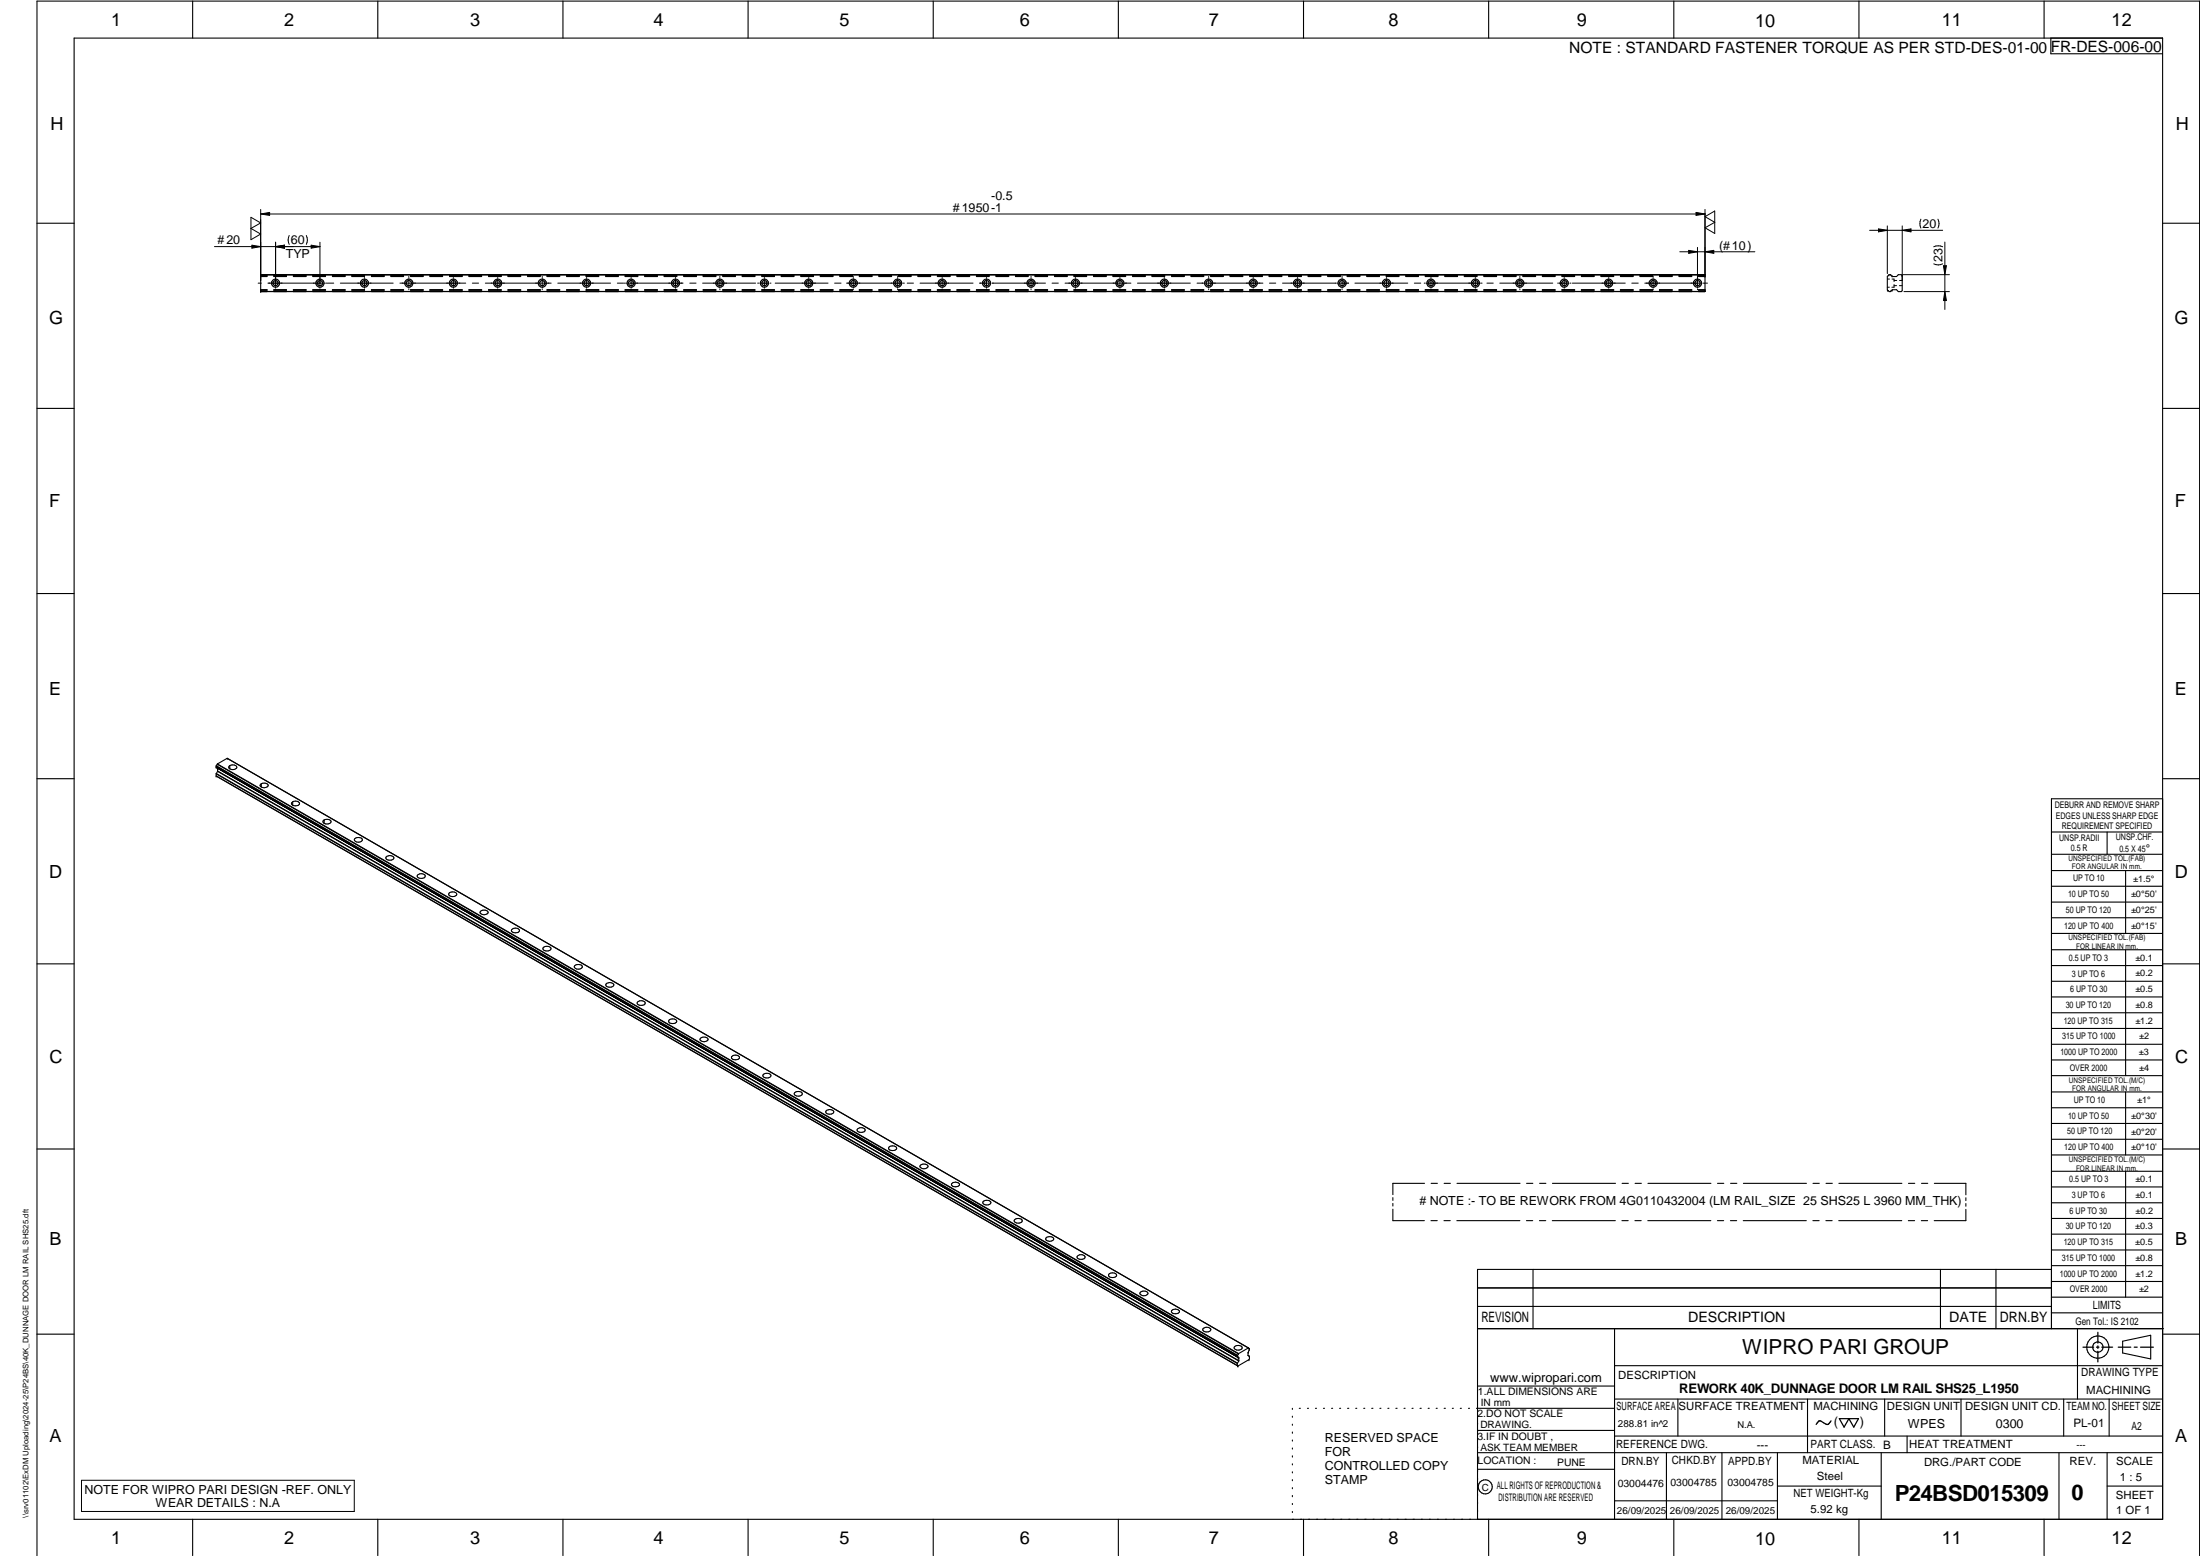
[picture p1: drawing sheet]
<svg xmlns="http://www.w3.org/2000/svg" width="594mm" height="420mm" viewBox="0 0 594 420" stroke-linecap="round" stroke-linejoin="round" font-family="sans-serif">
<g fill="none" stroke="#000" stroke-width=".3">
<path d="M20 10.3h564v400h-564zM52 .3v10M102 .3v10M152 .3v10M202 .3v10M252 .3v10M302 .3v10M352 .3v10M402 .3v10M452 .3v10M502 .3v10M552 .3v10"/>
<path d="M553.8 10.3v4.2h30.1M10 60.3h10M70.4 78.3h.1M70.4 74.5h.1M70.4 74.2h.1M70.4 74.2v4.5M70.4 74.2h390M70.4 78.7h390M70.4 78.7h.1M315.2 77.2a1.1 1.1 0 0 0-.5-1.8 1.1 1.1 0 0 0-1.5 1.1 1.1 1.1 0 0 0 1.6 1l.4-.3M460.4 78.4h.1M460.4 74.6h.1"/>
<path d="M460.4 74.2h.1M460.4 74.2v4.5M509.6 74.6v3.7M509.7 78.4l.4 .3h.4l.4-.3M509.7 78.4h.1M510.1 74.2l-.4 .3M510.1 74.2h.1M510.1 74.2h.4l.4 .3M510.9 74.5h.1M510.9 78.4h.1M510.9 78.4l1.2-.2 .5 .5h.8l.2-.2M513.6 74.4h.1"/>
<path d="M513.6 74.4l-.2-.2h-.8l-.5 .5-1.2-.2M513.7 74.4v4.1M584 60.3h10M10 110.3h10M584 110.3h10M10 160.3h10M584 160.3h10M10 210.3h10M58.4 209.5h.1M58.4 207.2v-.4l275.7 159.3M58.4 209v.5M58.4 207.2l276.1 159.4"/>
<path d="M58.4 209.5l275.8 159.3M58.4 209l275.7 159.2M58.4 207.2h.1M58.4 206.8h.1M58.4 206.8l275.8 159.2M58.4 208.9l275.8 159.2M58.4 208.9v.1M58.4 207.2l275.8 159.2M58.7 206.4l275.7 159.2M58.7 206.4l-.3 .4M58.7 207.3h.1M58.7 207.3l.1 .1"/>
<path d="M58.7 206.3l275.8 159.2M58.7 206.3v.1M58.8 207.4h.1M58.8 208.3l275.7 159.2M58.8 208.3l-.4 .6M58.8 208.2l275.7 159.2M58.8 207.4v.9M61.3 204.8l275.8 159.2M61.3 204.8l-2.6 1.5M61.4 204.8h.1M61.4 204.8l275.7 159.2M62.1 206.7l-.3 .5 .3 .4"/>
<path d="M62.1 206.7l.8-.2a.8 .8 0 0 1 1 .9l-.3 .2a1.55 1.55 0 0 1-1.5 0M62.1 206.7v.9M70.6 211.6l-.4 .5 .4 .4M70.6 211.6l.7-.1a.79 .79 0 0 1 1 .8l-.2 .2a1.48 1.48 0 0 1-1.5 0M70.6 211.6v.9M79 216.5l-.3 .5 .3 .4M79 216.5a1.26 1.26 0 0 1 1.9 .5 1.31 1.31 0 0 1-1.9 .4M79 216.5v.9M584 215.7h-30v143.1M584 210.3h10M87.5 221.4l-.3 .5 .3 .4M87.5 221.4l.8-.2a.8 .8 0 0 1 1 .9l-.6 .4-1.2-.2"/>
<path d="M87.5 221.4v.9M95.8 226.5l1-.4a.76 .76 0 0 1 1 .9 1.34 1.34 0 0 1-2.1-.2zM104.3 231.4l.2-.2a1.38 1.38 0 0 1 1.9 .4 1.27 1.27 0 0 1-2.2 0zM112.7 236.3l.3-.2a1.26 1.26 0 0 1 1.8 .5 1.27 1.27 0 0 1-2.2 0zM554 224.7h30M554 230.7h30M554 235.1h30M554 239.3h30M569 224.7v6M574 235.1v17M121.2 241.2l1.1-.4a.8 .8 0 0 1 1 .9l-.3 .2a1.26 1.26 0 0 1-1.8-.4zM129.7 246.1l1-.4a.79 .79 0 0 1 1 .9l-.2 .2a1.35 1.35 0 0 1-1.9-.4z"/>
<path d="M138.2 251a1.34 1.34 0 0 1 2.1 .2 1.27 1.27 0 0 1-2.2 0zM146.7 255.9l1-.4a.8 .8 0 0 1 1 .9l-1 .4a.8 .8 0 0 1-1-.9zM554 243.6h30M554 247.8h30M554 252.1h30M554 256.5h30M574 256.5v33.9M10 260.3h10M155.1 260.8l1.1-.4a.76 .76 0 0 1 1 .9 1.34 1.34 0 0 1-2.1-.2zM163.7 265.7l.2-.2a1.38 1.38 0 0 1 1.9 .4 1.27 1.27 0 0 1-2.2 0zM172.1 270.6l.3-.2a1.26 1.26 0 0 1 1.8 .4 1.27 1.27 0 0 1-2.2 0zM180.6 275.5l1-.4a.8 .8 0 0 1 1.1 .9l-1.1 .4a.77 .77 0 0 1-1-.9z"/>
<path d="M554 260.7h30M554 265h30M554 269.2h30M554 273.5h30M554 277.7h30M584 260.3h10M189.1 280.4l1-.4a.79 .79 0 0 1 1 .9l-.2 .2a1.35 1.35 0 0 1-1.9-.4zM197.6 285.3a1.34 1.34 0 0 1 2.1 .2 1.23 1.23 0 0 1-2.2 0zM206.1 290.2l1-.4a.8 .8 0 0 1 1 .9l-1 .4a.8 .8 0 0 1-1-.9zM214.5 295.1l1.1-.4a.77 .77 0 0 1 1 .9l-.2 .2a1.29 1.29 0 0 1-1.9-.4zM554 282h30M554 286.2h30"/>
<path d="M554 290.4h30M554 294.9h30M554 299.1h30M574 294.9v17M10 310.3h10M223 300l.3-.2a1.38 1.38 0 0 1 1.9 .4 1.27 1.27 0 0 1-2.2 0zM231.5 304.9l.3-.2a1.26 1.26 0 0 1 1.8 .4 1.27 1.27 0 0 1-2.2 0zM240 309.8l1-.4a.8 .8 0 0 1 1.1 .9l-1.1 .4a.77 .77 0 0 1-1-.9zM248.5 314.7l1-.4a.79 .79 0 0 1 1 .9 1.34 1.34 0 0 1-2.1-.2zM257 319.6l.2-.2a1.42 1.42 0 0 1 1.9 .4 1.27 1.27 0 0 1-2.2 0zM384.7 319.5h-8.6v3.1M386.5 319.5h1.6"/>
<path d="M390 319.5h1.7M393.4 319.5h17.1M412.2 319.5h1.7M415.7 319.5h1.7M419.2 319.5h17M438 319.5h1.7M441.5 319.5h1.7M445 319.5h17M463.8 319.5h1.7M467.3 319.5h1.7M470.8 319.5h17M489.6 319.5h1.7"/>
<path d="M493.1 319.5h1.7M496.6 319.5h17M515.4 319.5h1.7M518.9 319.5h1.7M522.3 319.5h8.6v3.1M554 303.4h30M554 307.6h30M554 311.9h30M554 316.3h30M574 316.3v34M584 310.3h10M265.5 324.5l1-.4a.8 .8 0 0 1 1 .9l-1 .4a.8 .8 0 0 1-1-.9z"/>
<path d="M273.9 329.4l1-.4a.77 .77 0 0 1 1.1 .9l-.2 .2a1.29 1.29 0 0 1-2-.5zM282.4 334.3l1.1-.4a.79 .79 0 0 1 1 .9l-.3 .2a1.35 1.35 0 0 1-1.8-.4zM290.9 339.2a1.34 1.34 0 0 1 2.1 .2 1.27 1.27 0 0 1-2.2 0zM376.1 326.5v3.1h8.5M376.1 323.4v.7M376.1 325v.7M386.4 329.6h1.7M389.9 329.6h1.7M393.4 329.6h17M412.2 329.6h1.7M415.7 329.6h1.7M419.2 329.6h17"/>
<path d="M438 329.6h1.7M441.5 329.6h1.7M445 329.6h17M463.8 329.6h1.6M467.3 329.6h1.7M470.7 329.6h17.1M489.5 329.6h1.7M493 329.6h1.7M496.5 329.6h17M515.3 329.6h1.7M518.8 329.6h1.7M530.9 326.6v3h-8.6"/>
<path d="M530.9 323.4v.8M530.9 325v.7M554 320.5h30M554 324.8h30M554 329h30M554 333.2h30M554 337.5h30M299.4 344.1l1-.4a.8 .8 0 0 1 1 .9l-1 .4a.77 .77 0 0 1-1-.9zM307.9 349l1-.4a.79 .79 0 0 1 1 .9 1.34 1.34 0 0 1-2.1-.3zM316.4 353.9l.2-.2a1.38 1.38 0 0 1 1.9 .4 1.27 1.27 0 0 1-2.2 0zM324.9 358.8l.2-.2a1.26 1.26 0 0 1 1.9 .4 1.27 1.27 0 0 1-2.2 0zM399 358.8h185.2"/>
<path d="M399 352.8h155M399 347.8h155M414 342.8v16M436 358.8v51.5M524 342.8v16M539 342.8v16M554 341.8h30M554 346h30M554 350.3h30M554 354.5h30M554 342.8h-155v67.5M561 358.8v19"/>
<path d="M10 360.3h10M333.3 363.7l1-.4a.77 .77 0 0 1 1.1 .9l-.3 .2a1.29 1.29 0 0 1-1.9-.5zM334.1 366.1v.3M334.1 368.2v.6M334.2 368.8l.1 .1M334.2 368.8h.1M334.2 366l-.1 .1M334.2 368.1l-.1 .1M334.2 366.4l.2 .2M334.2 366.4h.1M334.3 368.9h.1M334.4 365.6l-.2 .4"/>
<path d="M334.4 366.6h.1M334.5 365.5l-.1 .1M334.5 367.5l-.3 .6M334.5 366.6h.1M334.5 366.6v.9M337 365.2v.8l.4 .2M337.1 365.2h.1M337.1 364l-2.6 1.5M337.1 364h.1M337.1 365h.1M337.1 364l.2 .2M337.1 365v.2"/>
<path d="M337.1 364l.3 .2M337.2 367.2l-2.9 1.7M337.3 367.2h.1M337.3 364.2h.1M337.4 364.2l-.3 .8M337.4 366.2h.1M337.4 366.3v.6M337.4 366.9l-.1 .3M399 374.3h37M436 368.8h148M436 377.8h148M453.1 377.8v10"/>
<path d="M488.1 377.8v14.5M508.9 377.8v10M529.5 377.8v10M557.3 377.8v10M569.5 377.8v10M573.2 362.2l7.6-1.6v6.3l-7.6-1.6zM584 360.3h10M349 380.3v.3M349 382.4v.3M349 384.6v.3M349 386.7v.3M349 388.8v.3"/>
<path d="M349 391v.3M349 393.1v.3M349 395.3v.3M349 397.4v.3M349 399.5v.3M350.9 380.3h.2M353.1 380.3h.2M355.2 380.3h.3M357.4 380.3h.3M359.6 380.3h.3M361.7 380.3h.3M363.9 380.3h.3"/>
<path d="M366.1 380.3h.3M368.3 380.3h.2M370.4 380.3h.3M372.6 380.3h.3M374.8 380.3h.3M376.9 380.3h.4M379.1 380.3h.3M381.3 380.3h.3M383.4 380.3h.4M385.6 380.3h.3M387.8 380.3h.3M390 380.3h.3"/>
<path d="M392.2 380.3h.3M394.3 380.3h.3M396.5 380.3h.3M398.7 380.3h37.3M399 386.2h37M399 396.7h37M436 387.8h148M450 392.3v18M465 392.3v18M480 392.3v18M508 392.3v18M515 387.8v4.5"/>
<path d="M556 392.3v18M569 392.3v18M584 392.3h-185M52 410.3v9.7M102 410.3v9.7M152 410.3v9.7M202 410.3v9.7M252 410.3v9.7M302 410.3v9.7M349 401.7v.3M349 403.8v.4M349 406v.3"/>
<path d="M349 408.1v.3M352 410.3v9.7M402 410.3v9.7M436 405.3h44M452 410.3v9.7M480 401.3h28M502 410.3v9.7M552 410.3v9.7M569 401.3h15M10 420v-419.7h584v419.7"/>
<circle cx="74.4" cy="76.5" r=".68"/>
<circle cx="74.4" cy="76.5" r="1.1"/>
<circle cx="86.4" cy="76.5" r="1.1"/>
<circle cx="86.4" cy="76.4" r=".69"/>
<circle cx="98.4" cy="76.4" r=".69"/>
<circle cx="98.4" cy="76.5" r="1.1"/>
<circle cx="110.4" cy="76.5" r="1.1"/>
<circle cx="110.4" cy="76.4" r=".69"/>
<circle cx="122.4" cy="76.4" r=".7"/>
<circle cx="122.4" cy="76.5" r="1.1"/>
<circle cx="134.4" cy="76.5" r="1.09"/>
<circle cx="134.4" cy="76.4" r=".71"/>
<circle cx="146.4" cy="76.4" r=".7"/>
<circle cx="146.4" cy="76.5" r="1.1"/>
<circle cx="158.4" cy="76.5" r="1.09"/>
<circle cx="158.4" cy="76.4" r=".71"/>
<circle cx="170.4" cy="76.5" r="1.09"/>
<circle cx="170.4" cy="76.4" r=".7"/>
<circle cx="182.4" cy="76.5" r="1.09"/>
<circle cx="182.4" cy="76.4" r=".71"/>
<circle cx="194.4" cy="76.5" r="1.09"/>
<circle cx="194.4" cy="76.4" r=".7"/>
<circle cx="206.4" cy="76.4" r=".7"/>
<circle cx="206.4" cy="76.5" r="1.09"/>
<circle cx="218.4" cy="76.5" r="1.09"/>
<circle cx="218.4" cy="76.4" r=".71"/>
<circle cx="230.4" cy="76.4" r=".7"/>
<circle cx="230.4" cy="76.5" r="1.1"/>
<circle cx="242.4" cy="76.5" r="1.09"/>
<circle cx="242.4" cy="76.4" r=".71"/>
<circle cx="254.4" cy="76.4" r=".7"/>
<circle cx="254.4" cy="76.5" r="1.1"/>
<circle cx="266.4" cy="76.5" r="1.09"/>
<circle cx="266.4" cy="76.4" r=".71"/>
<circle cx="278.4" cy="76.4" r=".7"/>
<circle cx="278.4" cy="76.5" r="1.1"/>
<circle cx="290.4" cy="76.5" r="1.09"/>
<circle cx="290.4" cy="76.4" r=".71"/>
<circle cx="302.4" cy="76.5" r="1.09"/>
<circle cx="302.4" cy="76.4" r=".7"/>
<circle cx="314.4" cy="76.4" r=".71"/>
<circle cx="326.4" cy="76.5" r="1.09"/>
<circle cx="326.4" cy="76.4" r=".7"/>
<circle cx="338.4" cy="76.4" r=".7"/>
<circle cx="338.4" cy="76.5" r="1.09"/>
<circle cx="350.4" cy="76.5" r="1.09"/>
<circle cx="350.4" cy="76.4" r=".71"/>
<circle cx="362.4" cy="76.4" r=".7"/>
<circle cx="362.4" cy="76.5" r="1.1"/>
<circle cx="374.4" cy="76.5" r="1.09"/>
<circle cx="374.4" cy="76.4" r=".71"/>
<circle cx="386.4" cy="76.4" r=".7"/>
<circle cx="386.4" cy="76.5" r="1.1"/>
<circle cx="398.4" cy="76.5" r="1.09"/>
<circle cx="398.4" cy="76.4" r=".71"/>
<circle cx="410.4" cy="76.4" r=".7"/>
<circle cx="410.4" cy="76.5" r="1.1"/>
<circle cx="422.4" cy="76.5" r="1.09"/>
<circle cx="422.4" cy="76.4" r=".71"/>
<circle cx="434.4" cy="76.5" r="1.09"/>
<circle cx="434.4" cy="76.4" r=".7"/>
<circle cx="446.4" cy="76.5" r="1.09"/>
<circle cx="446.4" cy="76.4" r=".71"/>
<circle cx="458.4" cy="76.5" r="1.09"/>
<circle cx="458.4" cy="76.4" r=".7"/>
<circle cx="566.5" cy="363.8" r="2.99"/>
<circle cx="566.5" cy="363.7" r="1.41"/>
<circle cx="401.1" cy="401.5" r="1.9"/>
</g>
<g fill="none" stroke="#000" stroke-width=".27">
<path d="M67.8 58.7l2.6 1.5-2.6 1.5 2.6 1.5-2.6 1.5zM70.4 56.6v19.1M70.4 57.8h390M70.4 57.8l2.4-.4v.8zM458 57.4l2.4 .4-2.4 .4zM460.4 56.6v17.5M460.4 58.5l2.6-1.5v6l-2.6-1.5 2.6-1.5zM518.7 59.2a2.99 2.99 0 0 0 0 2.4M523.3 59.2a2.6 2.6 0 0 1 0 2.4M57.9 66.6h28.5M68 66.2l2.4 .4-2.4 .4zM69.7 76.5h.9"/>
<path d="M70.4 74.4h1.7M70.4 78.2h1.7M70.4 74.7h1.7M70.4 78.7h1.7M72.1 74.2h-1.7M72.1 78.5h-1.7M72.3 76.5h14.8M73.9 74.4h3.5M73.9 78.2h3.5M73.9 74.7h3.5M73.9 78.7h3.5M74.4 65.4v11.8"/>
<path d="M74.4 66.6l2.4-.4v.8zM74.4 77.4v.2M74.4 78v.2M77.4 74.2h-3.5M77.4 78.5h-3.5M78.1 63.6a2.6 2.6 0 0 0 0 2.4M79.2 74.4h3.5M79.2 78.2h3.5M79.2 74.7h3.5M79.2 78.7h3.5M82.7 74.2h-3.5M82.7 78.5h-3.5"/>
<path d="M82.7 63.6a2.6 2.6 0 0 1 0 2.4M84 66.2l2.4 .4-2.4 .4zM84.4 74.4h3.5M84.4 78.2h3.5M84.4 74.7h3.5M84.4 78.7h3.5M86.4 77.4v.2M86.4 78v.2M86.4 65.4v11.8M87.4 76.5h.2M87.9 76.5h.3M87.9 74.2h-3.5"/>
<path d="M87.9 78.5h-3.5M88.4 76.5h1.7M89.7 74.4h3.5M89.7 78.2h3.5M89.7 74.7h3.5M89.7 78.7h3.5M91.9 76.5h14.3M93.2 74.2h-3.5M93.2 78.5h-3.5M95 74.2h3.5M95 74.4h3.5M95 74.7h3.5l-.1 .2"/>
<path d="M95 78.7h3.5M98.4 78l.1 .2h-3.5M98.4 75.3v.2M98.4 75.7v1.5M98.4 77.4v.2M98.5 78.5h-3.5M100.3 74.2h3.5M100.3 74.4h3.5M100.3 78.2h3.5M100.3 74.7h3.5M100.3 78.7h3.5M103.8 78.5h-3.5"/>
<path d="M105.5 74.2h3.5M105.5 74.4h3.5M105.5 78.2h3.5M105.5 74.7h3.5M105.5 78.7h3.5M108 76.5h3.1M109 78.5h-3.5M110.4 74.6v.3M110.4 75.3v.2M110.4 75.7v1.5M110.4 77.4v.2M110.4 78v.2"/>
<path d="M110.8 74.2h3.5M110.8 74.4h3.5M110.8 78.2h3.5M110.8 74.7h3.5M110.8 78.7h3.5M111.4 76.5h14.4M114.3 78.5h-3.5M116.1 74.2h3.4M116.1 74.4h3.4M116.1 78.2h3.4M116.1 74.7h3.4M116.1 78.7h3.4"/>
<path d="M119.5 78.5h-3.4M121.4 74.2h3.4M121.4 74.4h3.4M121.4 78.2h3.4M121.4 74.7h3.4M121.4 78.7h3.4M122.4 74.6v.3M122.4 75.3v.2M122.4 75.7v1.5M122.4 77.4v.2M122.4 78v.2M124.8 78.5h-3.4"/>
<path d="M126.6 74.2h3.5M126.6 74.4h3.5M126.6 78.2h3.5M126.6 74.7h3.5M126.6 78.7h3.5M127.5 76.5h1.7M130.1 78.5h-3.5M131.1 76.5h14.4M131.9 74.2h3.5M131.9 74.4h3.5M131.9 78.2h3.5M131.9 74.7h3.5"/>
<path d="M131.9 78.7h3.5M134.4 74.6v.3M134.4 75.3v.2M134.4 75.7v1.5M134.4 77.4v.2M134.4 78v.2M135.4 78.5h-3.5M137.2 74.2h3.4M137.2 74.4h3.4M137.2 78.2h3.4M137.2 74.7h3.4M137.2 78.7h3.4"/>
<path d="M140.6 78.5h-3.4M142.4 74.2h3.5M142.4 74.4h3.5M142.4 78.2h3.5M142.4 74.7h3.5M142.4 78.7h3.5M145.7 76.5h3.1M145.9 78.5h-3.5M146.4 74.6v.3M146.4 75.3v.2M146.4 75.7v1.5M146.4 77.4v.2"/>
<path d="M146.4 78v.2M147.7 74.2h3.5M147.7 74.4h3.5M147.7 78.2h3.5M147.7 74.7h3.5M147.7 78.7h3.5M150.6 76.5h14.3M151.2 78.5h-3.5M153 74.2h3.5M153 74.4h3.5M153 78.2h3.5M153 74.7h3.5"/>
<path d="M153 78.7h3.5M156.5 78.5h-3.5M158.2 74.2h3.5M158.2 74.4h3.5M158.2 78.2h3.5M158.2 74.7h3.5M158.2 78.7h3.5M158.4 74.6v.3M158.4 75.3v.2M158.4 75.7v1.5M158.4 77.4v.2M158.4 78v.2"/>
<path d="M161.7 78.5h-3.5M163.5 74.2h3.5M163.5 74.4h3.5M163.5 78.2h3.5M163.5 74.7h3.5M163.5 78.7h3.5M166.7 76.5h1.7M167 78.5h-3.5M168.6 76.5h.3M168.8 74.2h3.4M168.8 74.4h3.4M168.8 78.2h3.4"/>
<path d="M168.8 74.7h3.4M168.8 78.7h3.4M169.2 76.5h.3M169.7 76.5h14.7M170.4 74.6v.3M170.4 75.3v.2M170.4 75.7v1.5M170.4 77.4v.2M170.4 78v.2M172.2 78.5h-3.4M174.1 74.2h3.4M174.1 74.4h3.4"/>
<path d="M174.1 78.2h3.4M174.1 74.7h3.4M174.1 78.7h3.4M177.5 78.5h-3.4M179.3 74.2h3.5M179.3 74.4h3.5M179.3 78.2h3.5M179.3 74.7h3.5M179.3 78.7h3.5M182.4 74.6v.3M182.4 75.3v.2M182.4 75.7v1.5"/>
<path d="M182.4 77.4v.2M182.4 78v.2M182.8 78.5h-3.5M184.6 74.2h3.5M184.6 74.4h3.5M184.6 78.2h3.5M184.6 74.7h3.5M184.6 78.7h3.5M186.3 76.5h1.7M188.1 78.5h-3.5M189.7 76.5h14.3M189.9 74.2h3.4"/>
<path d="M189.9 74.4h3.4M189.9 78.2h3.4M189.9 74.7h3.4M189.9 78.7h3.4M193.3 78.5h-3.4M194.4 74.6v.3M194.4 75.3v.2M194.4 75.7v1.5M194.4 77.4v.2M194.4 78v.2M195.1 74.2h3.5M195.1 74.4h3.5"/>
<path d="M195.1 78.2h3.5M195.2 74.7h3.4M195.2 78.7h3.4M198.6 78.5h-3.5M200.4 74.4h3.5M200.4 74.2h3.5M200.4 78.2h3.5M200.4 74.7h3.5M200.4 78.7h3.5M203.9 78.5h-3.5M204.6 76.5h.3M205.2 76.5h.2"/>
<path d="M205.7 76.5h1.9M205.7 74.4h3.5M205.7 74.2h3.5M205.7 78.2h3.5M205.7 74.7h3.5M205.7 78.7h3.5M206.4 74.6v.3M206.4 75.3v.2M206.4 75.7v1.5M206.4 77.4v.2M206.4 78v.2M207.9 76.5h.3"/>
<path d="M209.2 78.5h-3.5M209.3 76.5h14.3M210.9 74.4h3.5M210.9 74.2h3.5M210.9 78.2h3.5M210.9 74.7h3.5M210.9 78.7h3.5M214.4 78.5h-3.5M216.2 74.4h3.5M216.2 74.2h3.5M216.2 78.2h3.5M216.2 74.7h3.5"/>
<path d="M216.2 78.7h3.5M218.4 74.6v.3M218.4 75.3v.2M218.4 75.7v1.5M218.4 77.4v.2M218.4 78v.2M219.7 78.5h-3.5M221.5 74.4h3.5M221.5 74.2h3.5M221.5 78.2h3.5M221.5 74.7h3.5M221.5 78.7h3.5"/>
<path d="M225 78.5h-3.5M225.4 76.5h1.7M226.8 74.4h3.4M226.8 74.2h3.4M226.8 78.2h3.4M226.8 74.7h3.4M226.8 78.7h3.4M230.2 78.5h-3.4M230.4 74.6v.3M230.4 75.3v.2M230.4 75.7v1.5M230.4 77.4v.2"/>
<path d="M230.4 78v.2M232 74.4h3.5M232 74.2h3.5M232 78.2h3.5M232 74.7h3.5M232 78.7h3.5M235.5 78.5h-3.5M237.3 74.4h3.5M237.3 74.2h3.5M237.3 78.2h3.5M237.3 74.7h3.5M237.3 78.7h3.5"/>
<path d="M240.8 78.5h-3.5M242.4 74.6v.3M242.4 75.3v.2M242.4 75.7v1.5M242.4 77.4v.2M242.4 78v.2M242.6 74.4h3.4M242.6 74.2h3.4M242.6 78.2h3.4M242.6 74.7h3.4M242.6 78.7h3.4M243.2 76.5h-14.6"/>
<path d="M243.4 76.5h.2M243.9 76.5h.3M245 76.5h1.7M246 78.5h-3.4M247.9 74.4h3.4M247.9 74.2h3.4M247.9 78.2h3.4M247.9 74.7h3.4M247.9 78.7h3.4M248.4 76.5h14.4M251.3 78.5h-3.4M253.1 74.4h3.5"/>
<path d="M253.1 74.2h3.5M253.1 78.2h3.5M253.1 74.7h3.5M253.1 78.7h3.5M254.4 74.6v.3M254.4 75.3v.2M254.4 75.7v1.5M254.4 77.4v.2M254.4 78v.2M256.6 78.5h-3.5M258.4 74.4h3.5M258.4 74.2h3.5"/>
<path d="M258.4 78.2h3.5M258.4 74.7h3.5M258.4 78.7h3.5M261.9 78.5h-3.5M263.6 74.4h3.5M263.6 74.2h3.5M263.6 78.2h3.5M263.6 74.7h3.5M263.6 78.7h3.5M264.5 76.5h2.6M266.4 74.6v.3M266.4 75.3v.2"/>
<path d="M266.4 75.7v1.5M266.4 77.4v.2M266.4 78v.2M267.1 78.5h-3.5M267.4 76.5h.2M267.9 76.5h14.4M268.9 74.4h3.5M268.9 74.2h3.5M268.9 78.2h3.5M268.9 74.7h3.5M268.9 78.7h3.5M272.4 78.5h-3.5"/>
<path d="M274.2 74.4h3.5M274.2 74.2h3.5M274.2 78.2h3.5M274.2 74.7h3.5M274.2 78.7h3.5M277.7 78.5h-3.5M278.4 74.6v.3M278.4 75.3v.2M278.4 75.7v1.5M278.4 77.4v.2M278.4 78v.2M279.5 74.4h3.4"/>
<path d="M279.5 74.2h3.4M279.5 78.2h3.4M279.5 74.7h3.4M279.5 78.7h3.4M282.9 78.5h-3.4M284.1 76.5h1.7M284.7 74.4h3.5M284.7 74.2h3.5M284.7 78.2h3.5M284.7 74.7h3.5M284.7 78.7h3.5M287.6 76.5h15.5"/>
<path d="M288.2 78.5h-3.5M290 74.4h3.4M290 74.2h3.4M290 78.2h3.4M290 74.7h3.4M290 78.7h3.4M290.4 74.6v.3M290.4 75.3v.2M290.4 75.7v1.5M290.4 77.4v.2M290.4 78v.2M293.4 78.5h-3.4"/>
<path d="M295.3 74.4h3.4M295.3 74.2h3.4M295.3 78.2h3.4M295.3 74.7h3.4M295.3 78.7h3.4M298.7 78.5h-3.4M300.5 74.4h3.5M300.5 74.2h3.5M300.5 78.2h3.5M300.5 74.7h3.5M300.5 78.7h3.5M302.4 74.6v.3"/>
<path d="M302.4 75.3v.2M302.4 75.7v1.5M302.4 77.4v.2M302.4 78v.2M303.4 76.5h2M304 78.5h-3.5M305.8 74.4h3.5M305.8 74.2h3.5M305.8 78.2h3.5M305.8 74.7h3.5M305.8 78.7h3.5M307.2 76.5h14.2"/>
<path d="M309.3 78.5h-3.5M311.1 74.4h3.4M311.1 74.2h3.4M311.1 78.2h3.4M311.1 74.7h3.4M311.1 78.7h3.4M314.4 74.6v.3M314.4 75.3v.2M314.4 75.7v1.5M314.4 77.4v.2M314.4 78v.2M314.5 78.5h-3.4"/>
<path d="M316.4 74.4h3.4M316.4 74.2h3.4M316.4 78.2h3.4M316.4 74.7h3.4M316.4 78.7h3.4M319.8 78.5h-3.4M321.6 74.4h3.5M321.6 74.2h3.5M321.6 78.2h3.5M321.6 74.7h3.5M321.6 78.7h3.5M323.3 76.5h1.6"/>
<path d="M325.1 78.5h-3.5M325.2 76.5h.3M325.7 76.5h15.3M326.4 74.6v.3M326.4 75.3v.2M326.4 75.7v1.5M326.4 77.4v.2M326.4 78v.2M326.9 74.4h3.5M326.9 74.2h3.5M326.9 78.2h3.5M326.9 74.7h3.5"/>
<path d="M326.9 78.7h3.5M330.4 78.5h-3.5M332.1 74.7h3.5M332.1 78.7h3.5M332.1 74.4h3.5M332.1 74.2h3.5M332.1 78.2h3.5M335.6 78.5h-3.5M337.4 74.7h3.5M337.4 78.7h3.5M337.4 74.4h3.5M337.4 74.2h3.5"/>
<path d="M337.4 78.2h3.5M338.4 74.6v.3M338.4 75.3v.2M338.4 75.7v1.5M338.4 77.4v.2M338.4 78v.2M340.9 78.5h-3.5M342.7 74.7h3.5M342.7 78.7h3.5M342.7 74.4h3.5M342.7 74.2h3.5M342.7 78.2h3.5"/>
<path d="M342.8 76.5h1.7M346.2 78.5h-3.5M346.3 76.5h14.6M348 74.7h3.4M348 78.7h3.4M348 74.4h3.4M348 74.2h3.4M348 78.2h3.4M350.4 74.6v.3M350.4 75.3v.2M350.4 75.7v1.5M350.4 77.4v.2"/>
<path d="M350.4 78v.2M351.4 78.5h-3.4M353.2 74.7h3.5M353.2 78.7h3.5M353.2 74.4h3.5M353.2 74.2h3.5M353.2 78.2h3.5M356.7 78.5h-3.5M358.5 74.7h3.5M358.5 78.7h3.5M358.5 74.4h3.5M358.5 74.2h3.5"/>
<path d="M358.5 78.2h3.5M361.2 76.5h.2M361.7 76.5h2.5M362 78.5h-3.5M362.4 74.6v.3M362.4 75.3v.2M362.4 75.7v1.5M362.4 77.4v.2M362.4 78v.2M363.8 74.7h3.4M363.8 74.4h3.4M363.8 78.7h3.4"/>
<path d="M363.8 74.2h3.4M363.8 78.2h3.4M365.9 76.5h14.2M367.2 78.5h-3.4M369.1 74.7h3.4M369.1 74.4h3.4M369.1 78.7h3.4M369.1 74.2h3.4M369.1 78.2h3.4M372.5 78.5h-3.4M374.3 74.7h3.5M374.3 74.4h3.5"/>
<path d="M374.3 78.7h3.5M374.3 74.2h3.5M374.3 78.2h3.5M374.4 74.6v.3M374.4 75.3v.2M374.4 75.7v1.5M374.4 77.4v.2M374.4 78v.2M377.8 78.5h-3.5M379.6 74.7h3.5M379.6 74.4h3.5M379.6 78.7h3.5"/>
<path d="M379.6 74.2h3.5M379.6 78.2h3.5M381.9 76.5h1.8M383.1 78.5h-3.5M384.6 76.5h.3M384.8 74.7h3.5M384.8 74.4h3.5M384.8 78.7h3.5M384.8 74.2h3.5M384.8 78.2h3.5M386.4 74.6v.3M386.4 75.3v.2"/>
<path d="M386.4 75.7v1.5M386.4 77.4v.2M386.4 78v.2M388.3 78.5h-3.5M390.1 74.7h3.5M390.1 74.4h3.5M390.1 78.7h3.5M390.1 74.2h3.5M390.1 78.2h3.5M393.6 78.5h-3.5M395.4 74.7h3.5M395.4 74.4h3.5"/>
<path d="M395.4 78.7h3.5M395.4 74.2h3.5M395.4 78.2h3.5M398.4 74.6v.3M398.4 75.3v.2M398.4 75.7v1.5M398.4 77.4v.2M398.4 78v.2M398.9 78.5h-3.5M399.7 76.5h-14.5M399.9 76.5h.3M400.7 74.7h3.4"/>
<path d="M400.7 74.4h3.4M400.7 78.7h3.4M400.7 74.2h3.4M400.7 78.2h3.4M401.5 76.5h1.7M404.1 78.5h-3.4M405 76.5h14.3M405.9 74.7h3.5M405.9 74.4h3.5M405.9 78.7h3.5M405.9 74.2h3.5M405.9 78.2h3.5"/>
<path d="M409.4 78.5h-3.5M410.4 74.6v.3M410.4 75.3v.2M410.4 75.7v1.5M410.4 77.4v.2M410.4 78v.2M411.2 74.7h3.5M411.2 74.4h3.5M411.2 78.7h3.5M411.2 74.2h3.5M411.2 78.2h3.5M414.7 78.5h-3.5"/>
<path d="M416.5 74.7h3.4M416.5 74.4h3.4M416.5 78.7h3.4M416.5 74.2h3.4M416.5 78.2h3.4M419.9 78.5h-3.4M420.6 76.5h.3M421.1 76.5h2M421.8 74.7h3.4M421.8 74.4h3.4M421.8 78.7h3.4M421.8 74.2h3.4"/>
<path d="M421.8 78.2h3.4M422.4 74.6v.3M422.4 75.3v.2M422.4 75.7v1.5M422.4 77.4v.2M422.4 78v.2M423.4 76.5h.2M423.9 76.5h.3M424.6 76.5h14.3M425.2 78.5h-3.4M427 74.7h3.5M427 74.4h3.5"/>
<path d="M427 78.7h3.5M427 74.2h3.5M427 78.2h3.5M430.5 78.5h-3.5M432.3 74.7h3.5M432.3 74.4h3.5M432.3 78.7h3.5M432.3 74.2h3.5M432.3 78.2h3.5M434.4 74.6v.3M434.4 75.3v.2M434.4 75.7v1.5"/>
<path d="M434.4 77.4v.2M434.4 78v.2M435.8 78.5h-3.5M437.6 74.7h3.4M437.6 74.4h3.4M437.6 78.7h3.4M437.6 74.2h3.4M437.6 78.2h3.4M440.6 76.5h1.8M441 78.5h-3.4M442.8 74.7h3.5M442.8 74.4h3.5"/>
<path d="M442.8 78.7h3.5M442.8 74.2h3.5M442.8 78.2h3.5M444.2 76.5h14.9M446.3 78.5h-3.5M446.4 74.6v.3M446.4 75.3v.2M446.4 75.7v1.5M446.4 77.4v.2M446.4 78v.2M448.1 74.7h3.5M448.1 74.4h3.5"/>
<path d="M448.1 78.7h3.5M448.1 74.2h3.5M448.1 78.2h3.5M451.6 78.5h-3.5M453.4 74.7h3.5M453.4 74.4h3.5M453.4 78.7h3.5M453.4 74.2h3.5M453.4 78.2h3.5M453.6 68h20.3M456 67.6l2.4 .4-2.4 .4zM456.9 78.5h-3.5"/>
<path d="M458.4 66.8v10.4M458.4 77.4v.2M458.4 78v.2M458.6 74.7h1.8M458.6 74.4h1.8M458.6 78.7h1.8M458.6 74.2h1.8M458.6 78.2h1.8M459.4 76.5h.2M459.9 76.5h1.2M460.4 68l2.4-.4v.8zM460.4 78.5h-1.8"/>
<path d="M504.9 62.2h19.7M507.3 61.8l2.3 .4-2.3 .4zM509.6 61v12.9M509.6 75.4h.6M509.6 77.6h.6M510.9 75.4h.6v.6M511.5 76.8v.8h-.6M511.5 77.1h.6M511.5 75.7h.7M512.9 77.1h.8M513.7 61v14.7h-.8M513.7 62.2l2.3-.4v.8z"/>
<path d="M513.8 74.2h12.6M514.1 78.7h12.3M524.6 66.6a2.99 2.99 0 0 0-2.4 0M524.6 71.2a2.6 2.6 0 0 1-2.4 0M524.8 71.8h.8l-.4 2.4zM525.2 78.7l.4 2.5h-.8zM525.2 65.4v18.2M22 399.7h73.7v8.4h-73.7z"/>
</g>
<path d="M566.5 359.7v3M562.5 363.8h2.9M566.1 363.8h.7M566.5 363.4v.7M566.5 364.9v2.8M567.6 363.8h2.9M572 363.8h3.4M576.3 363.8h.8M578 363.8h3.5M494.4 383.7l-.8 .9-2-.9h-.5l-.7 .9M496.7 383.1h5.2l-1.3 2.3-1.3-2.3-1.3 2.3z" fill="none" stroke="#000" stroke-width=".34"/>
<path d="M70.4 57.8l2.4-.4v.8zM458 57.4l2.4 .4-2.4 .4zM68 66.2l2.4 .4-2.4 .4zM74.4 66.6l2.4-.4v.8zM84 66.2l2.4 .4-2.4 .4zM456 67.6l2.4 .4-2.4 .4zM460.4 68l2.4-.4v.8zM507.3 61.8l2.3 .4-2.3 .4zM513.7 62.2l2.3-.4v.8zM524.8 71.8h.8l-.4 2.4zM525.2 78.7l.4 2.5h-.8z" fill="#000"/>
<text font-size="6" x="511.6" y="405.2">P24BSD015309</text>
<text font-size="5.9" x="559.4" y="405.1">0</text>
<text font-size="5.6" x="470.5" y="365.5">WIPRO PARI GROUP</text>
<g font-size="4.9">
<text x="30" y="6.9">1</text>
<text x="76.7" y="6.9">2</text>
<text x="127" y="6.9">3</text>
<text x="176.5" y="6.9">4</text>
<text x="226.7" y="6.9">5</text>
<text x="275.4" y="6.9">6</text>
<text x="326.4" y="6.9">7</text>
<text x="375" y="6.9">8</text>
<text x="425.8" y="6.9">9</text>
<text x="473.9" y="7.3">10</text>
<text x="524.3" y="6.9">11</text>
<text x="570.2" y="6.9">12</text>
<text x="13.6" y="35.1">H</text>
<text x="587.6" y="35.1">H</text>
<text x="13.2" y="87.5">G</text>
<text x="587.2" y="87.5">G</text>
<text x="13.2" y="137">F</text>
<text x="587.2" y="137">F</text>
<text x="13.2" y="187.6">E</text>
<text x="587.2" y="187.6">E</text>
<text x="13.2" y="237">D</text>
<text x="587.2" y="237">D</text>
<text x="13.4" y="287.1">C</text>
<text x="587.4" y="287.1">C</text>
<text x="13.4" y="336.2">B</text>
<text x="587.4" y="336.2">B</text>
<text x="13.4" y="389.3">A</text>
<text x="587.4" y="389.3">A</text>
<text x="30" y="416.9">1</text>
<text x="76.7" y="416.9">2</text>
<text x="127" y="416.9">3</text>
<text x="176.5" y="416.9">4</text>
<text x="226.7" y="416.9">5</text>
<text x="275.4" y="416.9">6</text>
<text x="326.4" y="416.9">7</text>
<text x="375" y="416.9">8</text>
<text x="425.8" y="416.9">9</text>
<text x="473.9" y="417.3">10</text>
<text x="524.3" y="416.9">11</text>
<text x="570.2" y="416.9">12</text>
</g>
<g font-size="4.2">
<text x="423.7" y="14.3">NOTE : STANDARD FASTENER TORQUE AS PER STD-DES-01-00</text>
<text x="553.8" y="14">FR-DES-006-00</text>
</g>
<g font-size="3.9">
<text x="400" y="357.1">REVISION</text>
<text x="455.9" y="357.1">DESCRIPTION</text>
<text x="526.4" y="357.1">DATE</text>
<text x="540" y="357.1">DRN.BY</text>
</g>
<text font-size="3.6" x="453.5" y="376.1">REWORK 40K_DUNNAGE DOOR LM RAIL SHS25_L1950</text>
<g font-size="3.5">
<text x="402.4" y="373.3">www.wipropari.com</text>
<text x="495.2" y="385">(</text>
<text x="502.2" y="385">)</text>
</g>
<g font-size="3.4">
<text x="257.3" y="57.2">#1950-1</text>
<text x="267.7" y="54.1">-0.5</text>
<text x="58.8" y="66">#20</text>
<text x="78.5" y="66">60</text>
<text x="519.2" y="61.6">20</text>
<text x="77.2" y="69.6">TYP</text>
<text x="464.2" y="67.4">(#10)</text>
<text x="524.6" y="70.8" transform="rotate(-90 524.6 70.8)">23</text>
<text x="383.3" y="325.5"># NOTE :- TO BE REWORK FROM 4G0110432004 (LM RAIL_SIZE 25 SHS25 L 3960 MM_THK)</text>
<text x="357.8" y="389.5">RESERVED SPACE</text>
<text x="515.2" y="385.7">WPES</text>
<text x="538.9" y="385.6">0300</text>
<text x="357.8" y="393.3">FOR</text>
<text x="357.8" y="397">CONTROLLED COPY</text>
<text x="357.8" y="400.8">STAMP</text>
<text x="22.8" y="403.3">NOTE FOR WIPRO PARI DESIGN -REF. ONLY</text>
<text x="42" y="406.9">WEAR DETAILS : N.A</text>
</g>
<g font-size="3.1">
<text x="565.1" y="353.5">LIMITS</text>
<text x="562" y="371.7">DRAWING TYPE</text>
<text x="437" y="372.3">DESCRIPTION</text>
<text x="563.4" y="376.3">MACHINING</text>
<text x="436.5" y="380.8">SURFACE AREA</text>
<text x="453.3" y="380.8">SURFACE TREATMENT MACHINING</text>
<text x="509.5" y="380.8">DESIGN UNIT DESIGN UNIT CD.</text>
<text x="558" y="380.6">TEAM NO.</text>
<text x="570.3" y="380.7">SHEET SIZE</text>
<text x="559.9" y="385.4">PL-01</text>
<text x="575.6" y="386.1">A2</text>
<text x="436.4" y="391.1">REFERENCE DWG.</text>
<text x="437.8" y="395.5">DRN.BY</text>
<text x="451.4" y="395.4">CHKD.BY</text>
<text x="466.6" y="395.5">APPD.BY</text>
<text x="474.4" y="391.4">---</text>
<text x="486.7" y="395.4">MATERIAL</text>
<text x="488.9" y="390.9">PART CLASS. B</text>
<text x="515.6" y="390.9">HEAT TREATMENT</text>
<text x="519.6" y="395.9">DRG./PART CODE</text>
<text x="558.9" y="395.5">REV.</text>
<text x="571.4" y="395.6">SCALE</text>
<text x="490.6" y="399.7">Steel</text>
<text x="572.5" y="399.9">1 : 5</text>
<text x="484.3" y="404.2">NET WEIGHT-Kg</text>
<text x="571.4" y="404.7">SHEET</text>
<text x="488.9" y="408.6">5.92 kg</text>
<text x="571.4" y="408.8">1 OF 1</text>
</g>
<text font-size="3" x="579.5" y="230.1">°</text>
<g font-size="2.8">
<text x="560.4" y="357.7">Gen Tol.: IS 2102</text>
<text x="399.1" y="376.6">1.ALL DIMENSIONS ARE</text>
<text x="399" y="382.7">2.DO NOT SCALE</text>
<text x="399" y="388.7">3.IF IN DOUBT ,</text>
<text x="399" y="395.4">LOCATION :</text>
<text x="420.5" y="396">PUNE</text>
<text x="404.2" y="402">ALL RIGHTS OF REPRODUCTION &amp;</text>
<text x="436.8" y="401.5">03004476</text>
<text x="451.1" y="401.3">03004785</text>
<text x="466.5" y="401.2">03004785</text>
<text x="404.7" y="405.4">DISTRIBUTION ARE RESERVED</text>
</g>
<g font-size="2.7">
<text x="399.9" y="379.7">IN mm</text>
<text x="399.7" y="385.7">DRAWING.</text>
<text x="436.9" y="385.4">288.81 in^2</text>
<text x="399.7" y="391.8">ASK TEAM MEMBER</text>
<text x="400.1" y="402.5">C</text>
<text x="436.6" y="408.7">26/09/2025</text>
<text x="450.9" y="408.8">26/09/2025</text>
<text x="466" y="408.9">26/09/2025</text>
</g>
<g font-size="2.5">
<text x="554.9" y="218.3">DEBURR AND REMOVE SHARP</text>
<text x="555.2" y="221">EDGES UNLESS SHARP EDGE</text>
<text x="556.1" y="227.1">UNSP.RADII</text>
<text x="556.8" y="223.8">REQUIREMENT SPECIFIED</text>
<text x="571.4" y="226.9">UNSP.CHF.</text>
<text x="559.2" y="229.9">0.5 R</text>
<text x="572.3" y="230.1">0.5 X 45</text>
<text x="559.8" y="238">UP TO 10</text>
<text x="576.1" y="238.1">±1.5°</text>
<text x="558.5" y="242.2">10 UP TO 50</text>
<text x="575.5" y="242.3">±0°50'</text>
<text x="557.4" y="250.7">120 UP TO 400</text>
<text x="557.9" y="246.5">50 UP TO 120</text>
<text x="575.5" y="250.7">±0°15'</text>
<text x="575.5" y="246.5">±0°25'</text>
<text x="558.7" y="259.4">0.5 UP TO 3</text>
<text x="559.5" y="263.7">3 UP TO 6</text>
<text x="576.6" y="263.6">±0.2</text>
<text x="576.6" y="259.4">±0.1</text>
<text x="559" y="267.9">6 UP TO 30</text>
<text x="576.6" y="267.9">±0.5</text>
<text x="557.8" y="272.2">30 UP TO 120</text>
<text x="576.6" y="272.2">±0.8</text>
<text x="556.9" y="280.7">315 UP TO 1000</text>
<text x="557.3" y="276.4">120 UP TO 315</text>
<text x="576.6" y="276.4">±1.2</text>
<text x="577.7" y="280.7">±2</text>
<text x="556.4" y="284.9">1000 UP TO 2000</text>
<text x="577.6" y="284.9">±3</text>
<text x="558.9" y="289.2">OVER 2000</text>
<text x="577.7" y="289.3">±4</text>
<text x="560" y="297.9">UP TO 10</text>
<text x="577.1" y="297.9">±1°</text>
<text x="558.5" y="302.1">10 UP TO 50</text>
<text x="575.5" y="302.1">±0°30'</text>
<text x="557.4" y="310.6">120 UP TO 400</text>
<text x="558.2" y="306.3">50 UP TO 120</text>
<text x="575.5" y="310.6">±0°10'</text>
<text x="575.5" y="306.4">±0°20'</text>
<text x="558.8" y="319.2">0.5 UP TO 3</text>
<text x="559.4" y="323.4">3 UP TO 6</text>
<text x="576.6" y="319.2">±0.1</text>
<text x="576.6" y="323.5">±0.1</text>
<text x="558.9" y="327.7">6 UP TO 30</text>
<text x="576.7" y="327.7">±0.2</text>
<text x="557.8" y="332">30 UP TO 120</text>
<text x="576.6" y="332">±0.3</text>
<text x="556.8" y="340.5">315 UP TO 1000</text>
<text x="557.3" y="336.3">120 UP TO 315</text>
<text x="576.6" y="336.3">±0.5</text>
<text x="576.6" y="340.5">±0.8</text>
<text x="556.2" y="344.7">1000 UP TO 2000</text>
<text x="576.6" y="344.7">±1.2</text>
<text x="558.9" y="349">OVER 2000</text>
<text x="577.6" y="349">±2</text>
<text x="469.2" y="385.5">N.A.</text>
<text x="560.7" y="391.1">---</text>
</g>
<g font-size="2.1">
<text x="558.5" y="232.4">UNSPECIFIED TOL.(FAB)</text>
<text x="559.5" y="234.7">FOR ANGULAR IN mm.</text>
<text x="558.6" y="253.9">UNSPECIFIED TOL.(FAB)</text>
<text x="560.7" y="256.3">FOR LINEAR IN mm.</text>
<text x="558.7" y="292.3">UNSPECIFIED TOL.(M/C)</text>
<text x="559.6" y="294.7">FOR ANGULAR IN mm.</text>
<text x="558.7" y="313.7">UNSPECIFIED TOL.(M/C)</text>
<text x="560.6" y="316.1">FOR LINEAR IN mm.</text>
<text x="7.7" y="409.8" transform="rotate(-90 7.7 409.8)">\\srv01102\ExDM Uploading\2024-25\P24BS\40K_DUNNAGE DOOR LM RAIL SHS25.dft</text>
</g>
</svg>
